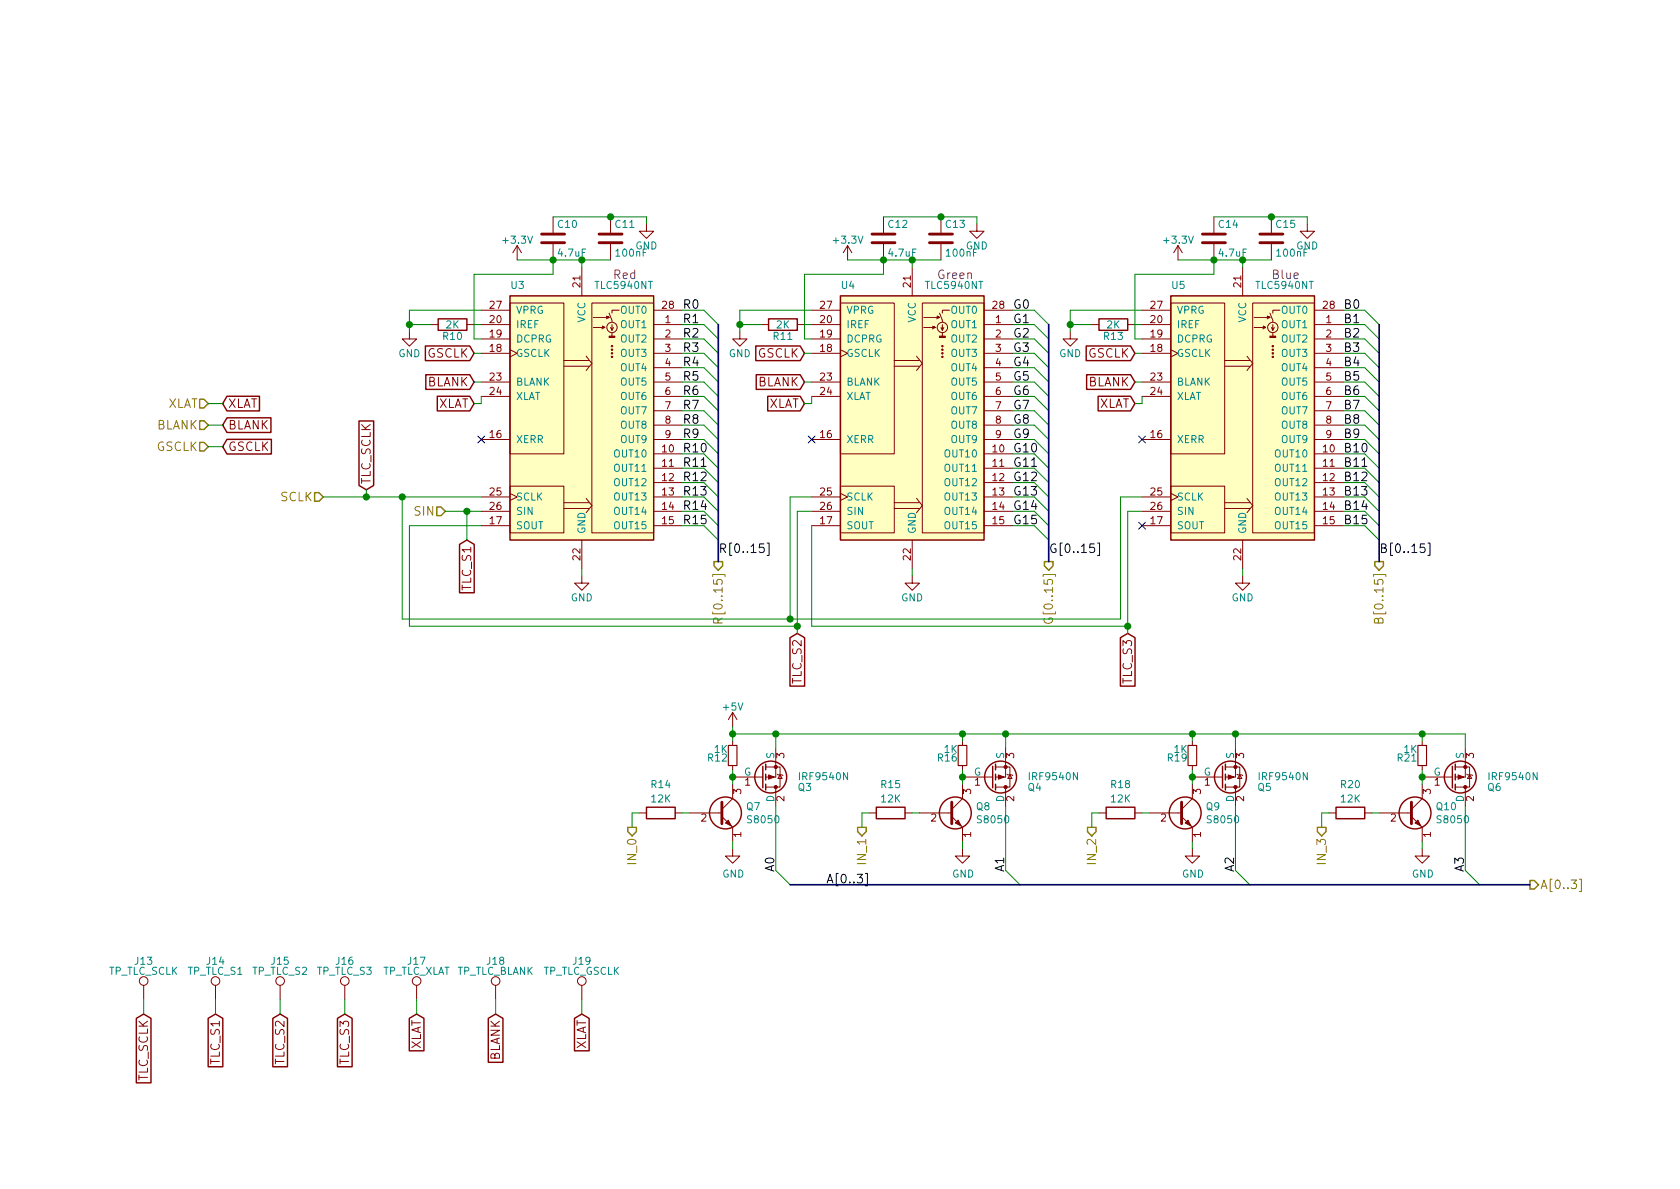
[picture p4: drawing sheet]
<svg xmlns="http://www.w3.org/2000/svg" width="297mm" height="210mm" viewBox="0 0 297 210" stroke-linecap="round" stroke-linejoin="round" font-family="sans-serif">
<g fill="#ffffc2" stroke="#ffffc2" stroke-width=".18">
<path d="M90.2 52.3h25.4v43.2h-25.4z"/>
<path d="M148.6 52.3h25.4v43.2h-25.4z"/>
<path d="M207 52.3h25.4v43.2h-25.4z"/>
</g>
<g fill="none" stroke="#840000" stroke-width=".25">
<path d="M77.5 56.4h5v2h-5zM90.2 52.3h25.4v43.2h-25.4zM135.9 56.4h5.1v2h-5.1zM148.6 52.3h25.4v43.2h-25.4zM194.3 56.4h5.1v2h-5.1zM207 52.3h25.4v43.2h-25.4zM40.1 70.1h5.8v2.6h-5.8l-.7-1.3zM40.1 73.9h7.8v2.6h-7.8l-.7-1.3zM40.1 77.7h7.9v2.6h-7.9l-.7-1.3zM63.5 74.4h2.6v11.4l-1.3 .8-1.3-.8zM75.2 61.2h7.9l.7 1.3-.7 1.3h-7.9zM75.3 66.3h7.8l.7 1.3-.7 1.3h-7.8z"/>
<path d="M77.3 70.1h5.8l.7 1.3-.7 1.3h-5.8zM133.6 61.2h7.9l.7 1.3-.7 1.3h-7.9zM133.7 66.3h7.8l.7 1.3-.7 1.3h-7.8zM135.7 70.1h5.8l.7 1.3-.7 1.3h-5.8zM192 61.2h7.9l.8 1.3-.8 1.3h-7.9zM192.1 66.3h7.8l.8 1.3-.8 1.3h-7.8zM194.2 70.1h5.7l.8 1.3-.8 1.3h-5.7zM81.3 96.3l1.2-.8 1.3 .8v8.5h-2.5zM139.7 112.8l1.3-.8 1.3 .8v8.5h-2.6zM198.1 112.8l1.3-.8 1.3 .8v8.5h-2.6zM134.9 135.5v3.8M135.4 135.1v1"/>
<path d="M135.4 136.9v1M135.4 138.7v1M175.5 135.5v3.8M176 135.1v1M176 136.9v1M176 138.7v1M216.2 135.5v3.8M216.7 135.1v1M216.7 136.9v1M216.7 138.7v1M256.8 135.5v3.8M257.3 135.1v1"/>
<path d="M257.3 136.9v1M257.3 138.7v1M114.3 142.7h5.1v2.1h-5.1zM154.9 142.7h5.1v2.1h-5.1zM195.6 142.7h5.1v2.1h-5.1zM236.2 142.7h5.1v2.1h-5.1zM24.1 180.1l1.3-.8 1.3 .8v11.4h-2.6zM36.8 180.1l1.3-.8 1.3 .8v8.5h-2.6zM48.2 180.1l1.3-.8 1.3 .8v8.5h-2.6zM59.7 180.1l1.3-.8 1.3 .8v8.5h-2.6zM72.4 180.1l1.3-.8 1.3 .8v5.7h-2.6zM86.3 180.1l1.3-.8 1.3 .8v7.8h-2.6z"/>
<path d="M101.6 180.1l1.3-.8 1.3 .8v5.7h-2.6z"/>
<circle cx="136.3" cy="137.4" r="2.82"/>
<circle cx="176.9" cy="137.4" r="2.82"/>
<circle cx="217.6" cy="137.4" r="2.82"/>
<circle cx="258.2" cy="137.4" r="2.82"/>
<circle cx="128.3" cy="143.8" r="2.82"/>
<circle cx="168.9" cy="143.8" r="2.82"/>
<circle cx="209.5" cy="143.8" r="2.82"/>
<circle cx="250.2" cy="143.8" r="2.82"/>
</g>
<g fill="#840000" stroke="#840000" stroke-width=".18">
<path d="M107.7 59.4h1v.3h-1z"/>
<path d="M166.1 59.4h1v.3h-1z"/>
<path d="M224.5 59.4h1.1v.3h-1.1z"/>
<path d="M217.2 137l1 .4-1 .4z"/>
<path d="M135.9 137l1 .4-1 .4z"/>
<path d="M176.5 137l1 .4-1 .4z"/>
<path d="M257.8 137l1 .4-1 .4z"/>
<path d="M128.3 145.5l.5-.5 .5 1z"/>
<path d="M168.9 145.5l.5-.5 .5 1z"/>
<path d="M209.5 145.5l.6-.5 .5 1z"/>
<path d="M250.2 145.5l.5-.5 .5 1z"/>
<circle cx="108.2" cy="63.1" r=".13"/>
<circle cx="108.2" cy="62.5" r=".13"/>
<circle cx="108.2" cy="61.8" r=".13"/>
<circle cx="108.2" cy="61.2" r=".13"/>
<circle cx="166.6" cy="63.1" r=".13"/>
<circle cx="166.6" cy="62.5" r=".13"/>
<circle cx="166.6" cy="61.8" r=".13"/>
<circle cx="166.6" cy="61.2" r=".13"/>
<circle cx="225" cy="63.1" r=".13"/>
<circle cx="225" cy="62.5" r=".13"/>
<circle cx="225" cy="61.8" r=".13"/>
<circle cx="225" cy="61.2" r=".13"/>
<circle cx="218.4" cy="135.6" r=".28"/>
<circle cx="218.4" cy="139.2" r=".28"/>
<circle cx="137.2" cy="135.6" r=".28"/>
<circle cx="137.2" cy="139.2" r=".28"/>
<circle cx="177.8" cy="135.6" r=".28"/>
<circle cx="177.8" cy="139.2" r=".28"/>
<circle cx="259.1" cy="135.6" r=".28"/>
<circle cx="259.1" cy="139.2" r=".28"/>
</g>
<g fill="none" stroke="#840000" stroke-width=".18">
<path d="M97.8 38.3v2.8M107.9 38.3v2.8M114.3 39.6v1.3h1.3l-1.3 1.3-1.3-1.3h1.3M156.2 38.3v2.8M166.4 38.3v2.8M172.7 39.6v1.3h1.3l-1.3 1.3-1.3-1.3h1.3M214.6 38.3v2.8M224.8 38.3v2.8M231.1 39.6v1.3h1.3l-1.3 1.3-1.2-1.3h1.2M72.4 58.7v1.2h1.3l-1.3 1.3-1.3-1.3h1.3M76.2 57.4h1.3M82.5 57.4h1.3"/>
<path d="M85.1 57.4h5.1M85.1 59.9h5.1M85.1 54.9h5.1M90.2 53.6h9.5v26.7h-9.5zM91.4 43.4l-.7 1.3M91.4 43.4v2.6M91.4 43.4l.8 1.3M97.8 43.2v2.8M102.9 47.2v5.1M104.6 53.6h11v40.6h-11zM104.9 57.9h2l-.5-.2 .5 .2-.5 .3M104.9 56.1h2.8l-.5-.2 .5 .2-.5 .3"/>
<path d="M107.7 55.4l.5 1.5M107.9 43.2v2.8M108.2 57.4v1l-.3-.5M108.2 58.9v.5M108.5 57.9l-.3 .5M109.5 54.9h-1.3v.5M115.6 57.4h5M115.6 59.9h5M115.6 54.9h5M130.8 58.7v1.2h1.3l-1.3 1.3-1.3-1.3h1.3M134.6 57.4h1.3M141 57.4h1.2"/>
<path d="M143.5 57.4h5.1M143.5 59.9h5.1M143.5 54.9h5.1M148.6 53.6h9.5v26.7h-9.5zM149.9 43.4l-.8 1.3M149.9 43.4v2.6M149.9 43.4l.7 1.3M156.2 43.2v2.8M161.3 47.2v5.1M163.1 53.6h10.9v40.6h-10.9zM163.3 57.9h2.1l-.6-.2 .6 .2-.6 .3M163.3 56.1h2.8l-.5-.2 .5 .2-.5 .3"/>
<path d="M166.1 55.4l.5 1.5M166.4 43.2v2.8M166.6 57.4v1l-.2-.5M166.6 58.9v.5M166.9 57.9l-.3 .5M167.9 54.9h-1.3v.5M174 57.4h5.1M174 59.9h5.1M174 54.9h5.1M189.2 58.7v1.2h1.3l-1.3 1.3-1.2-1.3h1.2M193 57.4h1.3M199.4 57.4h1.3"/>
<path d="M201.9 57.4h5.1M201.9 59.9h5.1M201.9 54.9h5.1M207 53.6h9.5v26.7h-9.5zM208.3 43.4l-.8 1.3M208.3 43.4v2.6M208.3 43.4l.7 1.3M214.6 43.2v2.8M219.7 47.2v5.1M221.5 53.6h10.9v40.6h-10.9zM221.7 57.9h2.1l-.5-.2 .5 .2-.5 .3M221.7 56.1h2.8l-.5-.2 .5 .2-.5 .3"/>
<path d="M224.5 55.4l.5 1.5M224.8 43.2v2.8M225 57.4v1l-.2-.5M225 58.9v.5M225.3 57.9l-.3 .5M226.3 54.9h-1.3v.5M232.4 57.4h5.1M232.4 59.9h5.1M232.4 54.9h5.1M85.1 77.7h5.1M85.1 62.5h5.1M85.1 67.6h5.1"/>
<path d="M85.1 70.1h5.1M90.2 61.8l1.2 .7-1.2 .6M99.7 63.7h4.4M99.7 64.8h4.4M103.6 63l1 1.3-1 1.2M115.6 77.7h5M115.6 62.5h5M115.6 67.6h5M115.6 70.1h5M115.6 65h5M115.6 72.6h5M115.6 75.2h5"/>
<path d="M143.5 77.7h5.1M143.5 62.5h5.1M143.5 67.6h5.1M143.5 70.1h5.1M148.6 61.8l1.3 .7-1.3 .6M158.1 63.7h4.5M158.1 64.8h4.5M162.1 63l1 1.3-1 1.2M174 77.7h5.1M174 62.5h5.1M174 67.6h5.1M174 70.1h5.1"/>
<path d="M174 65h5.1M174 72.6h5.1M174 75.2h5.1M201.9 77.7h5.1M201.9 62.5h5.1M201.9 67.6h5.1M201.9 70.1h5.1M207 61.8l1.3 .7-1.3 .6M216.5 63.7h4.5M216.5 64.8h4.5M220.5 63l1 1.3-1 1.2M232.4 77.7h5.1"/>
<path d="M232.4 62.5h5.1M232.4 67.6h5.1M232.4 70.1h5.1M232.4 65h5.1M232.4 72.6h5.1M232.4 75.2h5.1M85.1 87.9h5.1M85.1 90.4h5.1M85.1 93h5.1M90.2 86h9.5v8.2h-9.5zM90.2 87.2l1.2 .7-1.2 .6M99.7 88.9h4.4"/>
<path d="M99.7 89.9h4.4M102.9 95.5v5.1M103.6 88.1l1 1.3-1 1.3M115.6 80.3h5M115.6 82.8h5M115.6 85.3h5M115.6 87.9h5M115.6 90.4h5M115.6 93h5M143.5 87.9h5.1M143.5 90.4h5.1M143.5 93h5.1"/>
<path d="M148.6 86h9.5v8.2h-9.5zM148.6 87.2l1.3 .7-1.3 .6M158.1 88.9h4.5M158.1 89.9h4.5M161.3 95.5v5.1M162.1 88.1l1 1.3-1 1.3M174 80.3h5.1M174 82.8h5.1M174 85.3h5.1M174 87.9h5.1M174 90.4h5.1M174 93h5.1"/>
<path d="M201.9 87.9h5.1M201.9 90.4h5.1M201.9 93h5.1M207 86h9.5v8.2h-9.5zM207 87.2l1.3 .7-1.3 .6M216.5 88.9h4.5M216.5 89.9h4.5M219.7 95.5v5.1M220.5 88.1l1 1.3-1 1.3M232.4 80.3h5.1M232.4 82.8h5.1M232.4 85.3h5.1"/>
<path d="M232.4 87.9h5.1M232.4 90.4h5.1M232.4 93h5.1M102.9 101.8v1.3h1.2l-1.2 1.3-1.3-1.3h1.3M161.3 101.8v1.3h1.3l-1.3 1.3-1.3-1.3h1.3M219.7 101.8v1.3h1.3l-1.3 1.3-1.3-1.3h1.3M129.5 137.4h5.4M129.5 126v2.5M129.5 131.1v.7M129.5 135.4v.7M129.5 138.7v2.5l-1.9 1.9M129.5 126l-.7 1.2"/>
<path d="M129.5 126l.8 1.2M135.4 135.6h2.5v3.6h-.7M135.4 139.2h1.8M137.2 132.3v5.1h-1.8M137.2 139.2v3.3M137.4 136.9l.1 .1h.8l.1 .2M137.9 137l.4 .7h-.8zM170.2 137.4h5.3M170.2 131.1v.7M170.2 135.4v.7M170.2 138.7v2.5l-1.9 1.9M176 135.6h2.6v3.6h-.8"/>
<path d="M176 139.2h1.8M177.8 132.3v5.1h-1.8M177.8 139.2v3.3M178.1 136.9l.1 .1h.7l.2 .2M178.6 137l.3 .7h-.7zM210.8 137.4h5.4M210.8 131.1v.7M210.8 135.4v.7M210.8 138.7v2.5l-1.9 1.9M216.7 135.6h2.5v3.6h-.8M216.7 139.2h1.7M218.4 132.3v5.1h-1.7"/>
<path d="M218.4 139.2v3.3M218.7 136.9l.1 .1h.8l.1 .2M219.2 137l.4 .7h-.8zM251.5 137.4h5.3M251.5 131.1v.7M251.5 135.4v.7M251.5 138.7v2.5l-1.9 1.9M257.3 135.6h2.5v3.6h-.7M257.3 139.2h1.8M259.1 132.3v5.1h-1.8M259.1 139.2v3.3M259.3 136.9l.2 .1h.7l.1 .2"/>
<path d="M259.8 137l.4 .7h-.7zM113 143.8h1.3M119.4 143.8h1.2M121.9 143.8h5.7M127.6 144.4l1.9 1.9v2.5M129.5 150.1v1.3h1.3l-1.3 1.2-1.2-1.2h1.2M153.7 143.8h1.2M160 143.8h1.3M162.6 143.8h5.7M168.3 144.4l1.9 1.9v2.5M170.2 150.1v1.3h1.2l-1.2 1.2-1.3-1.2h1.3M194.3 143.8h1.3"/>
<path d="M200.7 143.8h1.2M203.2 143.8h5.7M208.9 144.4l1.9 1.9v2.5M210.8 150.1v1.3h1.3l-1.3 1.2-1.3-1.2h1.3M234.9 143.8h1.3M241.3 143.8h1.3M243.8 143.8h5.8M249.6 144.4l1.9 1.9v2.5M251.5 150.1v1.3h1.2l-1.2 1.2-1.3-1.2h1.3M25.4 174.2v2.6M38.1 174.2v2.6M49.5 174.2v2.6"/>
<path d="M61 174.2v2.6M73.7 174.2v2.6M87.6 174.2v2.6M102.9 174.2v2.6"/>
<circle cx="108.2" cy="57.9" r=".91"/>
<circle cx="166.6" cy="57.9" r=".91"/>
<circle cx="225" cy="57.9" r=".91"/>
<circle cx="25.4" cy="173.5" r=".76"/>
<circle cx="38.1" cy="173.5" r=".76"/>
<circle cx="49.5" cy="173.5" r=".76"/>
<circle cx="61" cy="173.5" r=".76"/>
<circle cx="73.7" cy="173.5" r=".76"/>
<circle cx="87.6" cy="173.5" r=".76"/>
<circle cx="102.9" cy="173.5" r=".76"/>
</g>
<g fill="none" stroke="#840000" stroke-width=".51">
<path d="M95.8 42.9h4M95.8 41.4h4M105.9 42.9h4.1M105.9 41.4h4.1M154.2 42.9h4M154.2 41.4h4M164.3 42.9h4.1M164.3 41.4h4.1M212.6 42.9h4.1M212.6 41.4h4.1M222.8 42.9h4M222.8 41.4h4"/>
<path d="M127.6 141.9v3.8M168.3 141.9v3.8M208.9 141.9v3.8M249.6 141.9v3.8"/>
</g>
<g fill="none" stroke="#848400" stroke-width=".25">
<path d="M35.3 78.2h.8l.7 .8-.7 .8h-.8zM35.3 74.4h.8l.7 .8-.7 .7h-.8zM35.3 70.6h.8l.7 .8-.7 .7h-.8zM55.6 87.1h.8l.7 .8-.7 .7h-.8zM77.2 89.7h.8l.7 .7-.7 .8h-.8zM126.2 99.3h1.6v.8l-.8 .7-.8-.7zM184.7 99.3h1.5v.8l-.8 .7-.7-.7zM243.1 99.3h1.5v.8l-.8 .7-.7-.7zM111 146.3h1.5v.8l-.7 .7-.8-.7zM151.6 146.3h1.6v.8l-.8 .7-.8-.7zM192.3 146.3h1.5v.8l-.8 .7-.7-.7zM232.9 146.3h1.5v.8l-.7 .7-.8-.7z"/>
<path d="M270.5 155.7h.8l.7 .8-.7 .7h-.8z"/>
</g>
<path d="M84.5 77.1l1.2 1.2M85.7 77.1l-1.2 1.2M142.9 77.1l1.2 1.2M144.1 77.1l-1.2 1.2M201.3 77.1l1.2 1.2M202.5 77.1l-1.2 1.2M201.3 92.3l1.2 1.3M202.5 92.3l-1.2 1.3" fill="none" stroke="#000084" stroke-width=".18"/>
<path d="M126.9 110.2v-.8l-.2-.1h-.4l-.1 .3v.6h1.5M127.7 109.3l-.8 .5M184.7 109.3a.71 .71 0 0 0 .6 .9 .71 .71 0 0 0 .7-.9h-.6v.3M243.7 109.6l.1-.2 .2-.1h.4l.1 .3v.6h-1.5l.1-.8h.5l.1 .8M279.2 155.5h.4v2.2h-.4" fill="none" stroke="#848400" stroke-width=".18"/>
<path d="M128.8 131.8h1.5v3.6h-1.5zM169.4 131.8h1.5v3.6h-1.5zM210.1 131.8h1.5v3.6h-1.5zM250.7 131.8h1.5v3.6h-1.5z" fill="none" stroke="#840000" stroke-width=".2"/>
<g fill="none" stroke="#008400" stroke-width=".18">
<path d="M97.8 38.3h16.5v1.3M156.2 38.3h16.5v1.3M214.6 38.3h16.5v1.3M72.4 57.4h3.8M83.8 57.4h1.3M85.1 54.9h-12.7v3.8M91.4 46h16.5M97.8 46v2.5h-14v11.4h1.3M102.9 46v1.2M120.6 57.4h3.9l2.5 2.5M120.6 59.9h3.9l2.5 2.6M120.6 54.9h3.9l2.5 2.5"/>
<path d="M130.8 57.4h3.8M142.2 57.4h1.3M143.5 54.9h-12.7v3.8M149.9 46h16.5M156.2 46v2.5h-14v11.4h1.3M161.3 46v1.2M179.1 57.4h3.8l2.5 2.5M179.1 59.9h3.8l2.5 2.6M179.1 54.9h3.8l2.5 2.5M189.2 57.4h3.8M200.7 57.4h1.2M201.9 54.9h-12.7v3.8"/>
<path d="M208.3 46h16.5M214.6 46v2.5h-13.9v11.4h1.2M219.7 46v1.2M237.5 57.4h3.8l2.5 2.5M237.5 59.9h3.8l2.5 2.6M237.5 54.9h3.8l2.5 2.5M36.8 71.4h2.6M36.8 75.2h2.6M36.8 79h2.6M83.8 62.5h1.3M83.8 67.6h1.3M85.1 70.1v1.3h-1.3"/>
<path d="M120.6 75.2h3.9l2.5 2.5M120.6 62.5h3.9l2.5 2.5M120.6 67.6h3.9l2.5 2.5M120.6 65h3.9l2.5 2.6M120.6 70.1h3.9l2.5 2.5M120.6 72.6h3.9l2.5 2.6M120.6 77.7h3.9l2.5 2.6M142.2 62.5h1.3M142.2 67.6h1.3M143.5 70.1v1.3h-1.3M179.1 75.2h3.8l2.5 2.5M179.1 62.5h3.8l2.5 2.5"/>
<path d="M179.1 67.6h3.8l2.5 2.5M179.1 65h3.8l2.5 2.6M179.1 70.1h3.8l2.5 2.5M179.1 72.6h3.8l2.5 2.6M179.1 77.7h3.8l2.5 2.6M200.7 62.5h1.2M200.7 67.6h1.2M201.9 70.1v1.3h-1.2M237.5 75.2h3.8l2.5 2.5M237.5 62.5h3.8l2.5 2.5M237.5 67.6h3.8l2.5 2.5M237.5 65h3.8l2.5 2.6"/>
<path d="M237.5 70.1h3.8l2.5 2.5M237.5 72.6h3.8l2.5 2.6M237.5 77.7h3.8l2.5 2.6M57.1 87.9h28M64.8 86.6v1.3M71.1 87.9v21.6h127v-21.6h3.8M78.7 90.4h6.4M82.5 90.4v5.1M85.1 93h-12.7v17.7h68.6M120.6 87.9h3.9l2.5 2.5M120.6 93h3.9l2.5 2.5M120.6 90.4h3.9l2.5 2.6"/>
<path d="M120.6 80.3h3.9l2.5 2.5M120.6 82.8h3.9l2.5 2.5M120.6 85.3h3.9l2.5 2.6M143.5 87.9h-3.8v21.6M143.5 93v17.7h55.9M143.5 90.4h-2.5v21.6M179.1 87.9h3.8l2.5 2.5M179.1 93h3.8l2.5 2.5M179.1 90.4h3.8l2.5 2.6M179.1 80.3h3.8l2.5 2.5M179.1 82.8h3.8l2.5 2.5M179.1 85.3h3.8l2.5 2.6"/>
<path d="M201.9 90.4h-2.5v21.6M237.5 87.9h3.8l2.5 2.5M237.5 93h3.8l2.5 2.5M237.5 90.4h3.8l2.5 2.6M237.5 80.3h3.8l2.5 2.5M237.5 82.8h3.8l2.5 2.5M237.5 85.3h3.8l2.5 2.6M102.9 100.6v1.2M161.3 100.6v1.2M219.7 100.6v1.2M129.5 128.5v2.6M129.5 136.1v2.6"/>
<path d="M129.5 129.8h129.6v2.5M137.2 129.8v2.5M170.2 129.8v1.3M170.2 136.1v2.6M177.8 129.8v2.5M210.8 129.8v1.3M210.8 136.1v2.6M218.4 129.8v2.5M251.5 129.8v1.3M251.5 136.1v2.6M113 143.8h-1.2v2.5M120.6 143.8h1.3"/>
<path d="M129.5 148.8v1.3M137.2 142.5v11.4l2.5 2.6M153.7 143.8h-1.3v2.5M161.3 143.8h1.3M170.2 148.8v1.3M177.8 142.5v11.4l2.5 2.6M194.3 143.8h-1.3v2.5M201.9 143.8h1.3M210.8 148.8v1.3M218.4 142.5v11.4l2.6 2.6M234.9 143.8h-1.2v2.5M242.6 143.8h1.2"/>
<path d="M251.5 148.8v1.3M259.1 142.5v11.4l2.5 2.6M25.4 176.8v2.5M38.1 176.8v2.5M49.5 176.8v2.5M61 176.8v2.5M73.7 176.8v2.5M87.6 176.8v2.5M102.9 176.8v2.5"/>
</g>
<g fill="#008400" stroke="#008400" stroke-width=".25">
<circle cx="64.8" cy="87.9" r=".51"/>
<circle cx="82.6" cy="90.4" r=".51"/>
<circle cx="199.4" cy="110.7" r=".51"/>
<circle cx="141" cy="110.7" r=".51"/>
<circle cx="102.9" cy="46" r=".51"/>
<circle cx="161.3" cy="46" r=".51"/>
<circle cx="219.7" cy="46" r=".51"/>
<circle cx="108" cy="38.3" r=".51"/>
<circle cx="166.4" cy="38.3" r=".51"/>
<circle cx="224.8" cy="38.3" r=".51"/>
<circle cx="214.6" cy="46" r=".51"/>
<circle cx="156.2" cy="46" r=".51"/>
<circle cx="97.8" cy="46" r=".51"/>
<circle cx="72.4" cy="57.4" r=".51"/>
<circle cx="71.1" cy="87.9" r=".51"/>
<circle cx="139.7" cy="109.5" r=".51"/>
<circle cx="130.8" cy="57.4" r=".51"/>
<circle cx="189.2" cy="57.4" r=".51"/>
<circle cx="170.2" cy="129.8" r=".51"/>
<circle cx="210.8" cy="129.8" r=".51"/>
<circle cx="218.4" cy="129.8" r=".51"/>
<circle cx="251.5" cy="129.8" r=".51"/>
<circle cx="177.8" cy="129.8" r=".51"/>
<circle cx="137.2" cy="129.8" r=".51"/>
<circle cx="129.5" cy="129.8" r=".51"/>
<circle cx="129.5" cy="137.4" r=".51"/>
<circle cx="170.2" cy="137.4" r=".51"/>
<circle cx="210.8" cy="137.4" r=".51"/>
<circle cx="251.5" cy="137.4" r=".51"/>
</g>
<path d="M135.1 96.2h-.8l-.1 .7 .3-.1h.5l.1 .2v.6l-.3 .1h-.3l-.3-.1M135.6 96h.4v2.2h-.4M194.1 96h.3v2.2h-.3M240.8 82.5h.9M251.9 96.2h-.7l-.1 .7 .2-.1h.5l.2 .2-.1 .6-.2 .1h-.4l-.2-.1M252.5 96h.3v2.2h-.3M153 154.5h.4v2.1h-.4" fill="none" stroke="#000" stroke-width=".18"/>
<path d="M127 57.4v41.9M185.4 57.4v41.9M243.8 57.4v41.9M139.7 156.5h130.8" fill="none" stroke="#000084" stroke-width=".3"/>
<g font-size="2.1" fill="#840084">
<text x="108.5" y="49.3">Red</text>
<text x="165.8" y="49.3">Green</text>
<text x="225" y="49.3">Blue</text>
</g>
<g font-size="2.1">
<text x="120.6" y="54.6">R0</text>
<text x="120.6" y="57.1">R1</text>
<text x="120.6" y="59.7">R2</text>
<text x="179.1" y="54.6">G0</text>
<text x="179.1" y="57.1">G1</text>
<text x="179.1" y="59.7">G2</text>
<text x="237.5" y="54.6">B0</text>
<text x="237.5" y="57.1">B1</text>
<text x="237.5" y="59.7">B2</text>
<text x="120.6" y="62.2">R3</text>
<text x="120.6" y="64.8">R4</text>
<text x="179.1" y="62.2">G3</text>
<text x="179.1" y="64.8">G4</text>
<text x="237.5" y="62.2">B3</text>
<text x="237.5" y="64.8">B4</text>
<text x="120.6" y="67.3">R5</text>
<text x="120.6" y="69.8">R6</text>
<text x="179.1" y="67.3">G5</text>
<text x="179.1" y="69.8">G6</text>
<text x="237.5" y="67.3">B5</text>
<text x="237.5" y="69.8">B6</text>
<text x="120.6" y="72.4">R7</text>
<text x="120.6" y="74.9">R8</text>
<text x="120.6" y="77.5">R9</text>
<text x="179.1" y="72.4">G7</text>
<text x="179.1" y="74.9">G8</text>
<text x="179.1" y="77.5">G9</text>
<text x="237.5" y="72.4">B7</text>
<text x="237.5" y="74.9">B8</text>
<text x="237.5" y="77.5">B9</text>
<text x="120.6" y="80">R10</text>
<text x="120.6" y="82.5">R11</text>
<text x="179.1" y="80">G10</text>
<text x="179.1" y="82.5">G11</text>
<text x="237.5" y="80">B10</text>
<text x="237.5" y="82.5">B11</text>
<text x="120.6" y="85.1">R12</text>
<text x="120.6" y="87.6">R13</text>
<text x="179.1" y="85.1">G12</text>
<text x="179.1" y="87.6">G13</text>
<text x="237.5" y="85.1">B12</text>
<text x="237.5" y="87.6">B13</text>
<text x="120.6" y="90.2">R14</text>
<text x="120.6" y="92.7">R15</text>
<text x="179.1" y="90.2">G14</text>
<text x="179.1" y="92.7">G15</text>
<text x="237.5" y="90.2">B14</text>
<text x="237.5" y="92.7">B15</text>
<text x="127" y="97.8">R[0..15]</text>
<text x="185.4" y="97.8">G[0..15]</text>
<text x="243.8" y="97.8">B[0..15]</text>
<text x="136.9" y="154.1" transform="rotate(-90 136.9 154.1)">A0</text>
<text x="177.5" y="154.1" transform="rotate(-90 177.5 154.1)">A1</text>
<text x="218.2" y="154.1" transform="rotate(-90 218.2 154.1)">A2</text>
<text x="258.8" y="154.1" transform="rotate(-90 258.8 154.1)">A3</text>
<text x="146" y="156.2">A[0..3]</text>
</g>
<g font-size="2.1" fill="#840000">
<text x="75.5" y="63.2">GSCLK</text>
<text x="133.9" y="63.2">GSCLK</text>
<text x="192.3" y="63.2">GSCLK</text>
<text x="75.5" y="68.3">BLANK</text>
<text x="133.9" y="68.3">BLANK</text>
<text x="192.3" y="68.3">BLANK</text>
<text x="40.3" y="72.1">XLAT</text>
<text x="40.3" y="75.9">BLANK</text>
<text x="77.4" y="72.1">XLAT</text>
<text x="135.8" y="72.1">XLAT</text>
<text x="194.2" y="72.1">XLAT</text>
<text x="40.3" y="79.8">GSCLK</text>
<text x="65.5" y="85.7" transform="rotate(-90 65.5 85.7)">TLC_SCLK</text>
<text x="83.3" y="104.3" transform="rotate(-90 83.3 104.3)">TLC_S1</text>
<text x="141.7" y="120.8" transform="rotate(-90 141.7 120.8)">TLC_S2</text>
<text x="200.2" y="120.8" transform="rotate(-90 200.2 120.8)">TLC_S3</text>
<text x="74.4" y="185.8" transform="rotate(-90 74.4 185.8)">XLAT</text>
<text x="103.6" y="185.8" transform="rotate(-90 103.6 185.8)">XLAT</text>
<text x="26.2" y="191.3" transform="rotate(-90 26.2 191.3)">TLC_SCLK</text>
<text x="38.9" y="188.1" transform="rotate(-90 38.9 188.1)">TLC_S1</text>
<text x="50.3" y="188.1" transform="rotate(-90 50.3 188.1)">TLC_S2</text>
<text x="61.7" y="188.1" transform="rotate(-90 61.7 188.1)">TLC_S3</text>
<text x="88.4" y="187.6" transform="rotate(-90 88.4 187.6)">BLANK</text>
</g>
<g font-size="2.1" fill="#848400">
<text x="27.6" y="75.9">BLANK</text>
<text x="29.5" y="72.1">XLAT</text>
<text x="27.6" y="79.8">GSCLK</text>
<text x="49.6" y="88.6">SCLK</text>
<text x="73.4" y="91.2">SIN</text>
<text x="127.8" y="108.8" transform="rotate(-90 127.8 108.8)">R[0..15]</text>
<text x="186.2" y="108.9" transform="rotate(-90 186.2 108.9)">G[0..15]</text>
<text x="244.6" y="108.8" transform="rotate(-90 244.6 108.8)">B[0..15]</text>
<text x="112.5" y="152.5" transform="rotate(-90 112.5 152.5)">IN_0</text>
<text x="153.2" y="152.5" transform="rotate(-90 153.2 152.5)">IN_1</text>
<text x="193.8" y="152.5" transform="rotate(-90 193.8 152.5)">IN_2</text>
<text x="234.4" y="152.5" transform="rotate(-90 234.4 152.5)">IN_3</text>
<text x="272.3" y="157.2">A[0..3]</text>
</g>
<g font-size="1.8" fill="#008484">
<text x="98.7" y="40.3">C10</text>
<text x="108.9" y="40.3">C11</text>
<text x="157.1" y="40.3">C12</text>
<text x="167.3" y="40.3">C13</text>
<text x="215.5" y="40.3">C14</text>
<text x="225.7" y="40.3">C15</text>
<text x="89.1" y="43.1">+3.3V</text>
<text x="98.8" y="45.4">4.7uF</text>
<text x="109" y="45.4">100nF</text>
<text x="112.3" y="44.1">GND</text>
<text x="147.5" y="43.1">+3.3V</text>
<text x="157.2" y="45.4">4.7uF</text>
<text x="167.5" y="45.4">100nF</text>
<text x="170.8" y="44.1">GND</text>
<text x="205.9" y="43.1">+3.3V</text>
<text x="215.6" y="45.4">4.7uF</text>
<text x="225.9" y="45.4">100nF</text>
<text x="229.2" y="44.1">GND</text>
<text x="90.4" y="51.1">U3</text>
<text x="105.4" y="51.1">TLC5940NT</text>
<text x="148.8" y="51.1">U4</text>
<text x="163.9" y="51.1">TLC5940NT</text>
<text x="207.2" y="51.1">U5</text>
<text x="222.3" y="51.1">TLC5940NT</text>
<text x="78.9" y="58.1">2K</text>
<text x="91.2" y="58">IREF</text>
<text x="91.2" y="55.5">VPRG</text>
<text x="103.5" y="57.1" transform="rotate(-90 103.5 57.1)">VCC</text>
<text x="109.8" y="58">OUT1</text>
<text x="109.8" y="55.5">OUT0</text>
<text x="137.3" y="58.1">2K</text>
<text x="149.6" y="58">IREF</text>
<text x="149.6" y="55.5">VPRG</text>
<text x="161.9" y="57.1" transform="rotate(-90 161.9 57.1)">VCC</text>
<text x="168.2" y="58">OUT1</text>
<text x="168.2" y="55.5">OUT0</text>
<text x="195.7" y="58.1">2K</text>
<text x="208" y="58">IREF</text>
<text x="208" y="55.5">VPRG</text>
<text x="220.3" y="57.1" transform="rotate(-90 220.3 57.1)">VCC</text>
<text x="226.7" y="58">OUT1</text>
<text x="226.7" y="55.5">OUT0</text>
<text x="70.4" y="63.2">GND</text>
<text x="78.4" y="60.1">R10</text>
<text x="91.2" y="63.1">GSCLK</text>
<text x="91.2" y="60.6">DCPRG</text>
<text x="109.8" y="60.6">OUT2</text>
<text x="109.8" y="63.1">OUT3</text>
<text x="109.8" y="65.7">OUT4</text>
<text x="128.9" y="63.2">GND</text>
<text x="136.8" y="60.1">R11</text>
<text x="149.6" y="63.1">GSCLK</text>
<text x="149.6" y="60.6">DCPRG</text>
<text x="168.2" y="60.6">OUT2</text>
<text x="168.2" y="63.1">OUT3</text>
<text x="168.2" y="65.7">OUT4</text>
<text x="187.3" y="63.2">GND</text>
<text x="195.2" y="60.1">R13</text>
<text x="208" y="63.1">GSCLK</text>
<text x="208" y="60.6">DCPRG</text>
<text x="226.7" y="60.6">OUT2</text>
<text x="226.7" y="63.1">OUT3</text>
<text x="226.7" y="65.7">OUT4</text>
<text x="91.2" y="68.2">BLANK</text>
<text x="91.2" y="70.7">XLAT</text>
<text x="109.8" y="68.2">OUT5</text>
<text x="109.8" y="70.7">OUT6</text>
<text x="149.6" y="68.2">BLANK</text>
<text x="149.6" y="70.7">XLAT</text>
<text x="168.2" y="68.2">OUT5</text>
<text x="168.2" y="70.7">OUT6</text>
<text x="208" y="68.2">BLANK</text>
<text x="208" y="70.7">XLAT</text>
<text x="226.7" y="68.2">OUT5</text>
<text x="226.7" y="70.7">OUT6</text>
<text x="109.8" y="73.3">OUT7</text>
<text x="109.8" y="75.8">OUT8</text>
<text x="168.2" y="73.3">OUT7</text>
<text x="168.2" y="75.8">OUT8</text>
<text x="226.7" y="73.3">OUT7</text>
<text x="226.7" y="75.8">OUT8</text>
<text x="91.2" y="78.4">XERR</text>
<text x="108.9" y="80.9">OUT10</text>
<text x="108.9" y="83.4">OUT11</text>
<text x="109.8" y="78.4">OUT9</text>
<text x="149.6" y="78.4">XERR</text>
<text x="167.3" y="80.9">OUT10</text>
<text x="167.3" y="83.4">OUT11</text>
<text x="168.2" y="78.4">OUT9</text>
<text x="208" y="78.4">XERR</text>
<text x="225.7" y="80.9">OUT10</text>
<text x="225.7" y="83.4">OUT11</text>
<text x="226.7" y="78.4">OUT9</text>
<text x="91.2" y="88.5">SCLK</text>
<text x="108.9" y="86">OUT12</text>
<text x="108.9" y="88.5">OUT13</text>
<text x="149.6" y="88.5">SCLK</text>
<text x="167.3" y="86">OUT12</text>
<text x="167.3" y="88.5">OUT13</text>
<text x="208" y="88.5">SCLK</text>
<text x="225.7" y="86">OUT12</text>
<text x="225.7" y="88.5">OUT13</text>
<text x="91.2" y="93.6">SOUT</text>
<text x="91.2" y="91.1">SIN</text>
<text x="103.5" y="94.5" transform="rotate(-90 103.5 94.5)">GND</text>
<text x="108.9" y="91.1">OUT14</text>
<text x="108.9" y="93.6">OUT15</text>
<text x="149.6" y="93.6">SOUT</text>
<text x="149.6" y="91.1">SIN</text>
<text x="161.9" y="94.5" transform="rotate(-90 161.9 94.5)">GND</text>
<text x="167.3" y="91.1">OUT14</text>
<text x="167.3" y="93.6">OUT15</text>
<text x="208" y="93.6">SOUT</text>
<text x="208" y="91.1">SIN</text>
<text x="220.3" y="94.5" transform="rotate(-90 220.3 94.5)">GND</text>
<text x="225.7" y="91.1">OUT14</text>
<text x="225.7" y="93.6">OUT15</text>
<text x="100.9" y="106.3">GND</text>
<text x="159.3" y="106.3">GND</text>
<text x="217.8" y="106.3">GND</text>
<text x="127.9" y="125.6">+5V</text>
<text x="125.2" y="134.7">R12</text>
<text x="126.3" y="133.1">1K</text>
<text x="131.5" y="137.2">G</text>
<text x="136.9" y="134.2" transform="rotate(-90 136.9 134.2)">S</text>
<text x="141.6" y="138">IRF9540N</text>
<text x="165.9" y="134.7">R16</text>
<text x="167" y="133.1">1K</text>
<text x="172.2" y="137.2">G</text>
<text x="177.5" y="134.2" transform="rotate(-90 177.5 134.2)">S</text>
<text x="182.2" y="138">IRF9540N</text>
<text x="206.5" y="134.7">R19</text>
<text x="207.6" y="133.1">1K</text>
<text x="212.8" y="137.2">G</text>
<text x="218.2" y="134.2" transform="rotate(-90 218.2 134.2)">S</text>
<text x="222.9" y="138">IRF9540N</text>
<text x="247.1" y="134.7">R21</text>
<text x="248.3" y="133.1">1K</text>
<text x="253.4" y="137.2">G</text>
<text x="258.8" y="134.2" transform="rotate(-90 258.8 134.2)">S</text>
<text x="263.5" y="138">IRF9540N</text>
<text x="115.2" y="139.4">R14</text>
<text x="115.2" y="141.9">12K</text>
<text x="132" y="143.3">Q7</text>
<text x="136.9" y="141.9" transform="rotate(-90 136.9 141.9)">D</text>
<text x="141.1" y="139.9">Q3</text>
<text x="155.9" y="139.4">R15</text>
<text x="155.9" y="141.9">12K</text>
<text x="172.7" y="143.3">Q8</text>
<text x="177.5" y="141.9" transform="rotate(-90 177.5 141.9)">D</text>
<text x="181.8" y="139.9">Q4</text>
<text x="196.5" y="139.4">R18</text>
<text x="196.5" y="141.9">12K</text>
<text x="213.3" y="143.3">Q9</text>
<text x="218.2" y="141.9" transform="rotate(-90 218.2 141.9)">D</text>
<text x="222.4" y="139.9">Q5</text>
<text x="237.1" y="139.4">R20</text>
<text x="237.1" y="141.9">12K</text>
<text x="254.1" y="143.3">Q10</text>
<text x="258.8" y="141.9" transform="rotate(-90 258.8 141.9)">D</text>
<text x="263.1" y="139.9">Q6</text>
<text x="132.4" y="145.6">S8050</text>
<text x="173.1" y="145.6">S8050</text>
<text x="213.7" y="145.6">S8050</text>
<text x="254.3" y="145.6">S8050</text>
<text x="127.7" y="155.2">GND</text>
<text x="168.4" y="155.2">GND</text>
<text x="209" y="155.2">GND</text>
<text x="249.6" y="155.2">GND</text>
<text x="19.2" y="172.4">TP_TLC_SCLK</text>
<text x="23.9" y="170.6">J13</text>
<text x="33.2" y="172.4">TP_TLC_S1</text>
<text x="36.6" y="170.6">J14</text>
<text x="44.6" y="172.4">TP_TLC_S2</text>
<text x="48.1" y="170.6">J15</text>
<text x="56.1" y="172.4">TP_TLC_S3</text>
<text x="59.5" y="170.6">J16</text>
<text x="67.5" y="172.4">TP_TLC_XLAT TP_TLC_BLANK</text>
<text x="72.2" y="170.6">J17</text>
<text x="86.2" y="170.6">J18</text>
<text x="95.9" y="172.4">TP_TLC_GSCLK</text>
<text x="101.4" y="170.6">J19</text>
</g>
<g font-size="1.8" fill="#840000">
<text x="102.6" y="50.7" transform="rotate(-90 102.6 50.7)">21</text>
<text x="161" y="50.7" transform="rotate(-90 161 50.7)">21</text>
<text x="219.5" y="50.7" transform="rotate(-90 219.5 50.7)">21</text>
<text x="86.7" y="59.7">19</text>
<text x="86.7" y="57.1">20</text>
<text x="86.7" y="54.6">27</text>
<text x="117.1" y="54.6">28</text>
<text x="117.6" y="57.1">1</text>
<text x="117.6" y="59.7">2</text>
<text x="145.1" y="59.7">19</text>
<text x="145.1" y="57.1">20</text>
<text x="145.1" y="54.6">27</text>
<text x="175.6" y="54.6">28</text>
<text x="176" y="57.1">1</text>
<text x="176" y="59.7">2</text>
<text x="203.5" y="59.7">19</text>
<text x="203.5" y="57.1">20</text>
<text x="203.5" y="54.6">27</text>
<text x="234" y="54.6">28</text>
<text x="234.5" y="57.1">1</text>
<text x="234.5" y="59.7">2</text>
<text x="86.7" y="62.2">18</text>
<text x="117.6" y="62.2">3</text>
<text x="117.6" y="64.8">4</text>
<text x="145.1" y="62.2">18</text>
<text x="176" y="62.2">3</text>
<text x="176" y="64.8">4</text>
<text x="203.5" y="62.2">18</text>
<text x="234.5" y="62.2">3</text>
<text x="234.5" y="64.8">4</text>
<text x="86.7" y="67.3">23</text>
<text x="86.7" y="69.8">24</text>
<text x="117.6" y="67.3">5</text>
<text x="117.6" y="69.8">6</text>
<text x="145.1" y="67.3">23</text>
<text x="145.1" y="69.8">24</text>
<text x="176" y="67.3">5</text>
<text x="176" y="69.8">6</text>
<text x="203.5" y="67.3">23</text>
<text x="203.5" y="69.8">24</text>
<text x="234.5" y="67.3">5</text>
<text x="234.5" y="69.8">6</text>
<text x="86.7" y="77.5">16</text>
<text x="117.6" y="72.4">7</text>
<text x="117.6" y="74.9">8</text>
<text x="117.6" y="77.5">9</text>
<text x="145.1" y="77.5">16</text>
<text x="176" y="72.4">7</text>
<text x="176" y="74.9">8</text>
<text x="176" y="77.5">9</text>
<text x="203.5" y="77.5">16</text>
<text x="234.5" y="72.4">7</text>
<text x="234.5" y="74.9">8</text>
<text x="234.5" y="77.5">9</text>
<text x="117.1" y="80">10</text>
<text x="117.1" y="82.5">11</text>
<text x="175.6" y="80">10</text>
<text x="175.6" y="82.5">11</text>
<text x="234" y="80">10</text>
<text x="234" y="82.5">11</text>
<text x="86.7" y="87.6">25</text>
<text x="117.1" y="85.1">12</text>
<text x="117.1" y="87.6">13</text>
<text x="145.1" y="87.6">25</text>
<text x="175.6" y="85.1">12</text>
<text x="175.6" y="87.6">13</text>
<text x="203.5" y="87.6">25</text>
<text x="234" y="85.1">12</text>
<text x="234" y="87.6">13</text>
<text x="86.7" y="92.7">17</text>
<text x="86.7" y="90.2">26</text>
<text x="117.1" y="90.2">14</text>
<text x="117.1" y="92.7">15</text>
<text x="145.1" y="92.7">17</text>
<text x="145.1" y="90.2">26</text>
<text x="175.6" y="90.2">14</text>
<text x="175.6" y="92.7">15</text>
<text x="203.5" y="92.7">17</text>
<text x="203.5" y="90.2">26</text>
<text x="234" y="90.2">14</text>
<text x="234" y="92.7">15</text>
<text x="102.6" y="99" transform="rotate(-90 102.6 99)">22</text>
<text x="161" y="99" transform="rotate(-90 161 99)">22</text>
<text x="219.5" y="99" transform="rotate(-90 219.5 99)">22</text>
<text x="138.7" y="134.1" transform="rotate(-90 138.7 134.1)">3</text>
<text x="179.3" y="134.1" transform="rotate(-90 179.3 134.1)">3</text>
<text x="220" y="134.1" transform="rotate(-90 220 134.1)">3</text>
<text x="260.6" y="134.1" transform="rotate(-90 260.6 134.1)">3</text>
<text x="131.1" y="140.4" transform="rotate(-90 131.1 140.4)">3</text>
<text x="131.7" y="138.9">1</text>
<text x="138.7" y="141.7" transform="rotate(-90 138.7 141.7)">2</text>
<text x="171.7" y="140.4" transform="rotate(-90 171.7 140.4)">3</text>
<text x="172.4" y="138.9">1</text>
<text x="179.3" y="141.7" transform="rotate(-90 179.3 141.7)">2</text>
<text x="212.3" y="140.4" transform="rotate(-90 212.3 140.4)">3</text>
<text x="213" y="138.9">1</text>
<text x="220" y="141.7" transform="rotate(-90 220 141.7)">2</text>
<text x="253" y="140.4" transform="rotate(-90 253 140.4)">3</text>
<text x="253.6" y="138.9">1</text>
<text x="260.6" y="141.7" transform="rotate(-90 260.6 141.7)">2</text>
<text x="124" y="145.3">2</text>
<text x="131.1" y="148.1" transform="rotate(-90 131.1 148.1)">1</text>
<text x="164.6" y="145.3">2</text>
<text x="171.7" y="148.1" transform="rotate(-90 171.7 148.1)">1</text>
<text x="205.3" y="145.3">2</text>
<text x="212.3" y="148.1" transform="rotate(-90 212.3 148.1)">1</text>
<text x="245.9" y="145.3">2</text>
<text x="253" y="148.1" transform="rotate(-90 253 148.1)">1</text>
</g>
</svg>
